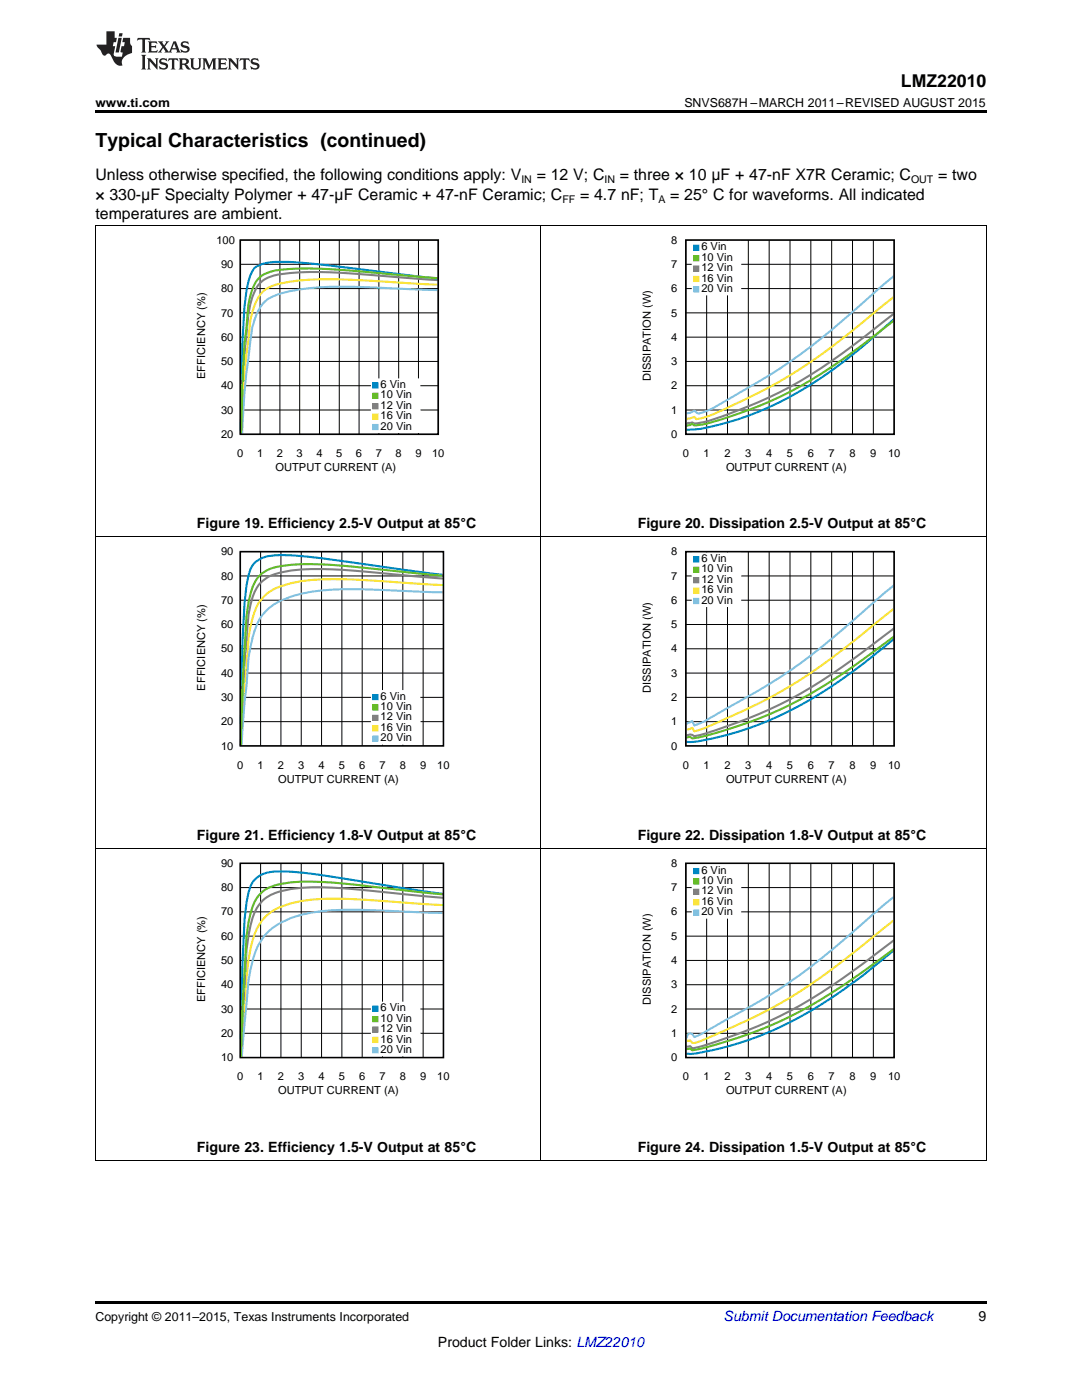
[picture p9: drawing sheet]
<svg xmlns="http://www.w3.org/2000/svg" width="216mm" height="279mm" viewBox="0 0 216 279" stroke-linecap="round" stroke-linejoin="round" font-family="sans-serif">
<path d="M19 231.6h.2zM196.7 231.6h.1zM19 259.7h177.8v.5h-177.8z" fill="#000"/>
<g fill="none" stroke="#000" stroke-width=".2">
<path d="M19.1 169.4v62.2M47.9 172.3h40.6v38.8h-40.6zM47.9 177.1h40.6M52 172.3v38.8M56.1 172.3v38.8M60.1 172.3v38.8M64.2 172.3v38.8M68.2 172.3v38.8M72.3 172.3v38.8M76.3 172.3v38.8M80.4 172.3v38.8M84.4 172.3v38.8"/>
<path d="M107.9 169.4v62.2M196.8 169.4v62.2M47.9 196.5h40.6M47.9 191.7h40.6M47.9 186.8h40.6M47.9 182h40.6M47.9 206.2h40.6M47.9 201.4h40.6M19 231.5h177.8"/>
</g>
<path d="M88.5 180.6l-8.1-.5a123.9 123.9 0 0 0-18.3-.6 17.3 17.3 0 0 0-7.7 2.3 9.2 9.2 0 0 0-4 5.9 54.4 54.4 0 0 0-1.6 13.5l-.8 12.5" fill="none" stroke="#fbe43b" stroke-width=".41"/>
<path d="M88.5 178.4l-14.2-2.1a131.9 131.9 0 0 0-18.6-2.4 5.7 5.7 0 0 0-5.7 2.9l-.8 3.3-.4 3.5-.4 8.5-.4 15.2" fill="none" stroke="#0087c2" stroke-width=".41"/>
<path d="M88.5 179.2l-10.1-1a143.2 143.2 0 0 0-16.3-1.1 18 18 0 0 0-8.1 1.5 7.9 7.9 0 0 0-4 6l-.8 4.9-.8 13.6-.4 9.3" fill="none" stroke="#808080" stroke-width=".41"/>
<path d="M88.5 182.2l-6.1-.2a142.2 142.2 0 0 0-18.2-.2 18.3 18.3 0 0 0-9.8 3.4 11.3 11.3 0 0 0-4 6.5l-.8 3.9-1.6 18.3" fill="none" stroke="#82c1e0" stroke-width=".41"/>
<path d="M88.5 178.5l-10.1-1.1a149.3 149.3 0 0 0-18.3-1.4 16.4 16.4 0 0 0-6.5 1.1 6.8 6.8 0 0 0-3.6 5.2l-.8 4.5-.8 13.9-.4 11" fill="none" stroke="#66bc29" stroke-width=".41"/>
<path d="M32.9 170.2h57.7v.5h-57.7zM94.1 170.2h-.9v50.1v-50.1h-3.2v50.1M32.9 212.6h57.7v.1h-57.7zM32.9 215.7h57.7v.1h-57.7zM32.9 218.8h57.7v.1h-57.7zM32.9 220.3v-50.1h3.1v50.1v-50.1h3.1v50.1v-50.1h3.1v50.1v-50.1h3.2v50.1M42.8 220.3v-50.1h3.1v50.1" fill="none" stroke="#fff" stroke-width="3.1" stroke-linecap="butt"/>
<path d="M74.4 200.3h9.1v1.8h-9.1z" fill-rule="evenodd" fill="#fff"/>
<path d="M74.4 200.3h9.1v1.8h-9.1z" fill="none" stroke="#fff" stroke-width=".75" stroke-linecap="butt"/>
<path d="M74.4 202.4h9.1v1.8h-9.1z" fill-rule="evenodd" fill="#fff"/>
<path d="M74.4 202.4h9.1v1.8h-9.1z" fill="none" stroke="#fff" stroke-width=".75" stroke-linecap="butt"/>
<path d="M74.4 204.4h9.1v1.9h-9.1z" fill-rule="evenodd" fill="#fff"/>
<path d="M74.4 204.4h9.1v1.9h-9.1z" fill="none" stroke="#fff" stroke-width=".75" stroke-linecap="butt"/>
<path d="M74.4 206.5h9.1v1.9h-9.1z" fill-rule="evenodd" fill="#fff"/>
<path d="M74.4 206.5h9.1v1.9h-9.1z" fill="none" stroke="#fff" stroke-width=".75" stroke-linecap="butt"/>
<path d="M74.4 208.6h9.1v1.8h-9.1z" fill-rule="evenodd" fill="#fff"/>
<path d="M74.4 208.6h9.1v1.8h-9.1z" fill="none" stroke="#fff" stroke-width=".75" stroke-linecap="butt"/>
<path d="M74.4 200.8h1v1h-1z" fill-rule="evenodd" fill="#0087c2"/>
<path d="M74.4 200.8h1v1h-1z" fill="none" stroke="#0087c2" stroke-width=".2"/>
<path d="M74.4 202.9h1v1h-1z" fill-rule="evenodd" fill="#66bc29"/>
<path d="M74.4 202.9h1v1h-1z" fill="none" stroke="#66bc29" stroke-width=".2"/>
<path d="M74.4 204.9h1v1.1h-1z" fill-rule="evenodd" fill="#808080"/>
<path d="M74.4 204.9h1v1.1h-1z" fill="none" stroke="#808080" stroke-width=".2"/>
<path d="M74.4 207h1v1.1h-1z" fill-rule="evenodd" fill="#fbe43b"/>
<path d="M74.4 207h1v1.1h-1z" fill="none" stroke="#fbe43b" stroke-width=".2"/>
<path d="M74.4 209.1h1v1h-1z" fill-rule="evenodd" fill="#82c1e0"/>
<path d="M74.4 209.1h1v1h-1z" fill="none" stroke="#82c1e0" stroke-width=".2"/>
<path d="M47.9 172.3h40.6v38.8h-40.6z" fill="none" stroke="#000" stroke-width=".31"/>
<g fill="none" stroke="#000" stroke-width=".2">
<path d="M136.8 172.3h41.6v38.8h-41.6zM136.8 177.1h41.6M141 172.3v38.8M145.2 172.3v38.8M149.3 172.3v38.8M153.5 172.3v38.8M157.6 172.3v38.8M161.8 172.3v38.8M166 172.3v38.8M170.1 172.3v38.8M174.3 172.3v38.8M136.8 196.5h41.6"/>
<path d="M136.8 191.7h41.6M136.8 186.8h41.6M136.8 182h41.6M136.8 206.2h41.6M136.8 201.4h41.6"/>
</g>
<path d="M178.4 183.6a239.5 239.5 0 0 1-18.7 14.2 132.5 132.5 0 0 1-16.6 8.5l-1.7 .8a9.3 9.3 0 0 1-3.3 1l-.4-.5-.4 .2-.4-.2" fill="none" stroke="#fbe43b" stroke-width=".41"/>
<path d="M178.4 189.6a105.6 105.6 0 0 1-22.8 15.4 64.3 64.3 0 0 1-15.8 5.1l-1.7 .2h-1.2" fill="none" stroke="#0087c2" stroke-width=".41"/>
<path d="M178.4 187.6a140.7 140.7 0 0 1-22.8 15.2 123.4 123.4 0 0 1-15.8 6.1l-1.7 .3-.4-.4-.8 .1" fill="none" stroke="#808080" stroke-width=".41"/>
<path d="M178.4 178.9l-2.1 1.7a185.5 185.5 0 0 1-20.7 16.8l-4.2 2.5-11.2 6.3-1.7 .8-.4-.7h-.4l-.4 .1-.4 .8" fill="none" stroke="#82c1e0" stroke-width=".41"/>
<path d="M178.4 189.4a129.6 129.6 0 0 1-22.8 14.5 104.5 104.5 0 0 1-15.8 5.4l-1.7 .3-.4-.4-.8 .2" fill="none" stroke="#66bc29" stroke-width=".41"/>
<path d="M121.8 170.2h58.7v.5h-58.7zM183 170.2h-3v50.1M121.8 212.6h58.7v.1h-58.7zM121.8 215.7h58.7v.1h-58.7zM121.8 218.8h58.7v.1h-58.7zM121.8 220.3v-50.1h3.1v50.1v-50.1h3.1v50.1v-50.1h3.1v50.1v-50.1h3.2v50.1M131.7 220.3v-50.1h3.1v50.1" fill="none" stroke="#fff" stroke-width="3.1" stroke-linecap="butt"/>
<path d="M138.4 172.8h9.1v1.9h-9.1z" fill-rule="evenodd" fill="#fff"/>
<path d="M138.4 172.8h9.1v1.9h-9.1z" fill="none" stroke="#fff" stroke-width=".75" stroke-linecap="butt"/>
<path d="M138.4 174.9h9.1v1.8h-9.1z" fill-rule="evenodd" fill="#fff"/>
<path d="M138.4 174.9h9.1v1.8h-9.1z" fill="none" stroke="#fff" stroke-width=".75" stroke-linecap="butt"/>
<path d="M138.4 177h9.1v1.8h-9.1z" fill-rule="evenodd" fill="#fff"/>
<path d="M138.4 177h9.1v1.8h-9.1z" fill="none" stroke="#fff" stroke-width=".75" stroke-linecap="butt"/>
<path d="M138.4 179h9.1v1.9h-9.1z" fill-rule="evenodd" fill="#fff"/>
<path d="M138.4 179h9.1v1.9h-9.1z" fill="none" stroke="#fff" stroke-width=".75" stroke-linecap="butt"/>
<path d="M138.4 181.1h9.1v1.9h-9.1z" fill-rule="evenodd" fill="#fff"/>
<path d="M138.4 181.1h9.1v1.9h-9.1z" fill="none" stroke="#fff" stroke-width=".75" stroke-linecap="butt"/>
<path d="M138.4 173.3h1v1.1h-1z" fill-rule="evenodd" fill="#0087c2"/>
<path d="M138.4 173.3h1v1.1h-1z" fill="none" stroke="#0087c2" stroke-width=".2"/>
<path d="M138.4 175.4h1v1h-1z" fill-rule="evenodd" fill="#66bc29"/>
<path d="M138.4 175.4h1v1h-1z" fill="none" stroke="#66bc29" stroke-width=".2"/>
<path d="M138.4 177.5h1v1h-1z" fill-rule="evenodd" fill="#808080"/>
<path d="M138.4 177.5h1v1h-1z" fill="none" stroke="#808080" stroke-width=".2"/>
<path d="M138.4 179.5h1v1.1h-1z" fill-rule="evenodd" fill="#fbe43b"/>
<path d="M138.4 179.5h1v1.1h-1z" fill="none" stroke="#fbe43b" stroke-width=".2"/>
<path d="M138.4 181.6h1v1.1h-1z" fill-rule="evenodd" fill="#82c1e0"/>
<path d="M138.4 181.6h1v1.1h-1z" fill="none" stroke="#82c1e0" stroke-width=".2"/>
<path d="M136.8 172.3h41.6v38.8h-41.6z" fill="none" stroke="#000" stroke-width=".31"/>
<g fill="none" stroke="#000" stroke-width=".2">
<path d="M19.1 107.2v62.2M47.9 110.1h40.6v38.8h-40.6zM47.9 119.8h40.6M47.9 114.9h40.6M52 110.1v38.8M56.1 110.1v38.8M60.1 110.1v38.8M64.2 110.1v38.8M68.2 110.1v38.8M72.3 110.1v38.8M76.3 110.1v38.8M80.4 110.1v38.8"/>
<path d="M84.4 110.1v38.8M107.9 107.2v62.2M196.8 107.2v62.2M47.9 139.2h40.6M47.9 134.3h40.6M47.9 129.5h40.6M47.9 124.6h40.6M47.9 144h40.6M19 169.4h177.8"/>
</g>
<path d="M88.5 116.8l-8.1-.5a137.4 137.4 0 0 0-18.3-.6 16.6 16.6 0 0 0-8.5 2.5 8.2 8.2 0 0 0-3.2 5.1l-.8 3.9-1.2 15.7-.4 8" fill="none" stroke="#fbe43b" stroke-width=".41"/>
<path d="M88.5 114.7l-16.2-2.2a107 107 0 0 0-17.4-1.7 5.4 5.4 0 0 0-4.9 2.7l-.8 3.3-.4 3.6-.4 7.6-.4 16.4" fill="none" stroke="#0087c2" stroke-width=".41"/>
<path d="M88.5 115.5l-10.1-.9a131.1 131.1 0 0 0-18.3-.9 17.4 17.4 0 0 0-6.5 1.4 6.4 6.4 0 0 0-3.2 4.1l-.8 3.4a351.2 351.2 0 0 0-1.6 26.9" fill="none" stroke="#808080" stroke-width=".41"/>
<path d="M88.5 118.2l-6.1-.2a149.7 149.7 0 0 0-18.2-.2 19.6 19.6 0 0 0-9.8 3 9.8 9.8 0 0 0-4 6.4l-.8 4.1-.8 9-.8 11.2" fill="none" stroke="#82c1e0" stroke-width=".41"/>
<path d="M88.5 114.9l-10.1-1a120.1 120.1 0 0 0-20.3-1.2l-2 .3a6.6 6.6 0 0 0-6.1 5.5l-.8 4.4-.8 13.9-.4 11.9" fill="none" stroke="#66bc29" stroke-width=".41"/>
<path d="M32.9 108h57.7v.5h-57.7zM94.1 108h-.9v50.1v-50.1h-3.2v50.1M32.9 150.4h57.7v.1h-57.7zM32.9 153.5h57.7v.1h-57.7zM32.9 156.6h57.7v.1h-57.7zM32.9 158.1v-50.1h3.1v50.1v-50.1h3.1v50.1v-50.1h3.1v50.1v-50.1h3.2v50.1M42.8 158.1v-50.1h3.1v50.1" fill="none" stroke="#fff" stroke-width="3.1" stroke-linecap="butt"/>
<path d="M74.4 138.1h9.1v1.9h-9.1z" fill-rule="evenodd" fill="#fff"/>
<path d="M74.4 138.1h9.1v1.9h-9.1z" fill="none" stroke="#fff" stroke-width=".75" stroke-linecap="butt"/>
<path d="M74.4 140.2h9.1v1.8h-9.1z" fill-rule="evenodd" fill="#fff"/>
<path d="M74.4 140.2h9.1v1.8h-9.1z" fill="none" stroke="#fff" stroke-width=".75" stroke-linecap="butt"/>
<path d="M74.4 142.2h9.1v1.9h-9.1z" fill-rule="evenodd" fill="#fff"/>
<path d="M74.4 142.2h9.1v1.9h-9.1z" fill="none" stroke="#fff" stroke-width=".75" stroke-linecap="butt"/>
<path d="M74.4 144.3h9.1v1.9h-9.1z" fill-rule="evenodd" fill="#fff"/>
<path d="M74.4 144.3h9.1v1.9h-9.1z" fill="none" stroke="#fff" stroke-width=".75" stroke-linecap="butt"/>
<path d="M74.4 146.4h9.1v1.8h-9.1z" fill-rule="evenodd" fill="#fff"/>
<path d="M74.4 146.4h9.1v1.8h-9.1z" fill="none" stroke="#fff" stroke-width=".75" stroke-linecap="butt"/>
<path d="M74.4 138.6h1v1h-1z" fill-rule="evenodd" fill="#0087c2"/>
<path d="M74.4 138.6h1v1h-1z" fill="none" stroke="#0087c2" stroke-width=".2"/>
<path d="M74.4 140.7h1v1h-1z" fill-rule="evenodd" fill="#66bc29"/>
<path d="M74.4 140.7h1v1h-1z" fill="none" stroke="#66bc29" stroke-width=".2"/>
<path d="M74.4 142.8h1v1h-1z" fill-rule="evenodd" fill="#808080"/>
<path d="M74.4 142.8h1v1h-1z" fill="none" stroke="#808080" stroke-width=".2"/>
<path d="M74.4 144.8h1v1.1h-1z" fill-rule="evenodd" fill="#fbe43b"/>
<path d="M74.4 144.8h1v1.1h-1z" fill="none" stroke="#fbe43b" stroke-width=".2"/>
<path d="M74.4 146.9h1v1h-1z" fill-rule="evenodd" fill="#82c1e0"/>
<path d="M74.4 146.9h1v1h-1z" fill="none" stroke="#82c1e0" stroke-width=".2"/>
<path d="M47.9 110.1h40.6v38.8h-40.6z" fill="none" stroke="#000" stroke-width=".31"/>
<g fill="none" stroke="#000" stroke-width=".2">
<path d="M136.8 110.1h41.6v38.8h-41.6zM136.8 119.8h41.6M136.8 114.9h41.6M141 110.1v38.8M145.2 110.1v38.8M149.3 110.1v38.8M153.5 110.1v38.8M157.6 110.1v38.8M161.8 110.1v38.8M166 110.1v38.8M170.1 110.1v38.8M174.3 110.1v38.8"/>
<path d="M136.8 139.2h41.6M136.8 134.3h41.6M136.8 129.5h41.6M136.8 124.6h41.6M136.8 144h41.6"/>
</g>
<path d="M178.4 121.4a238.1 238.1 0 0 1-18.7 14.3 144.9 144.9 0 0 1-16.6 8.5l-2.9 1.3-1.7 .5-.4-.8-.8 .4h-.4" fill="none" stroke="#fbe43b" stroke-width=".41"/>
<path d="M178.4 127.5a106 106 0 0 1-22.8 15.3 65.4 65.4 0 0 1-15.8 5.1l-2.9 .2" fill="none" stroke="#0087c2" stroke-width=".41"/>
<path d="M178.4 125.4a151 151 0 0 1-20.8 14.2 87.1 87.1 0 0 1-19.1 7.3 1.45 1.45 0 0 0-1.6-.2" fill="none" stroke="#808080" stroke-width=".41"/>
<path d="M178.4 116.8l-2.1 1.6a178.9 178.9 0 0 1-20.7 16.8l-4.2 2.6-10.8 6.1-2.1 .9-.4-.9-.4 .3h-.4l-.4 .4" fill="none" stroke="#82c1e0" stroke-width=".41"/>
<path d="M178.4 127a128 128 0 0 1-22.8 14.7 94.1 94.1 0 0 1-15.8 5.4l-1.7 .3-.4-.3-.8 .1" fill="none" stroke="#66bc29" stroke-width=".41"/>
<path d="M121.8 108h58.7v.5h-58.7zM183 108h-3v50.1M121.8 150.4h58.7v.1h-58.7zM121.8 153.5h58.7v.1h-58.7zM121.8 156.6h58.7v.1h-58.7zM121.8 158.1v-50.1h3.1v50.1v-50.1h3.1v50.1v-50.1h3.1v50.1v-50.1h3.2v50.1M131.7 158.1v-50.1h3.1v50.1" fill="none" stroke="#fff" stroke-width="3.1" stroke-linecap="butt"/>
<path d="M138.4 110.6h9.1v1.9h-9.1z" fill-rule="evenodd" fill="#fff"/>
<path d="M138.4 110.6h9.1v1.9h-9.1z" fill="none" stroke="#fff" stroke-width=".75" stroke-linecap="butt"/>
<path d="M138.4 112.7h9.1v1.9h-9.1z" fill-rule="evenodd" fill="#fff"/>
<path d="M138.4 112.7h9.1v1.9h-9.1z" fill="none" stroke="#fff" stroke-width=".75" stroke-linecap="butt"/>
<path d="M138.4 114.8h9.1v1.8h-9.1z" fill-rule="evenodd" fill="#fff"/>
<path d="M138.4 114.8h9.1v1.8h-9.1z" fill="none" stroke="#fff" stroke-width=".75" stroke-linecap="butt"/>
<path d="M138.4 116.8h9.1v1.9h-9.1z" fill-rule="evenodd" fill="#fff"/>
<path d="M138.4 116.8h9.1v1.9h-9.1z" fill="none" stroke="#fff" stroke-width=".75" stroke-linecap="butt"/>
<path d="M138.4 118.9h9.1v1.9h-9.1z" fill-rule="evenodd" fill="#fff"/>
<path d="M138.4 118.9h9.1v1.9h-9.1z" fill="none" stroke="#fff" stroke-width=".75" stroke-linecap="butt"/>
<path d="M138.4 111.1h1v1.1h-1z" fill-rule="evenodd" fill="#0087c2"/>
<path d="M138.4 111.1h1v1.1h-1z" fill="none" stroke="#0087c2" stroke-width=".2"/>
<path d="M138.4 113.2h1v1h-1z" fill-rule="evenodd" fill="#66bc29"/>
<path d="M138.4 113.2h1v1h-1z" fill="none" stroke="#66bc29" stroke-width=".2"/>
<path d="M138.4 115.3h1v1h-1z" fill-rule="evenodd" fill="#808080"/>
<path d="M138.4 115.3h1v1h-1z" fill="none" stroke="#808080" stroke-width=".2"/>
<path d="M138.4 117.3h1v1.1h-1z" fill-rule="evenodd" fill="#fbe43b"/>
<path d="M138.4 117.3h1v1.1h-1z" fill="none" stroke="#fbe43b" stroke-width=".2"/>
<path d="M138.4 119.4h1v1.1h-1z" fill-rule="evenodd" fill="#82c1e0"/>
<path d="M138.4 119.4h1v1.1h-1z" fill="none" stroke="#82c1e0" stroke-width=".2"/>
<path d="M136.8 110.1h41.6v38.8h-41.6z" fill="none" stroke="#000" stroke-width=".31"/>
<g fill="none" stroke="#000" stroke-width=".2">
<path d="M19.1 45v62.2M47.9 47.9h39.6v38.8h-39.6zM47.9 57.6h39.6M47.9 52.7h39.6M51.9 47.9v38.8M55.8 47.9v38.8M59.8 47.9v38.8M63.7 47.9v38.8M67.7 47.9v38.8M71.6 47.9v38.8M75.6 47.9v38.8M79.5 47.9v38.8"/>
<path d="M83.5 47.9v38.8M107.9 45v62.2M196.8 45v62.2M47.9 77h39.6M47.9 72.1h39.6M47.9 67.3h39.6M47.9 62.4h39.6M47.9 81.8h39.6M19 107.2h177.8"/>
</g>
<path d="M87.5 55.9l-9.9-.7a120.4 120.4 0 0 0-19.8-.7l-1.9 .2a6 6 0 0 0-5.6 4.6l-.7 3.5a239.2 239.2 0 0 0-1.6 28.1" fill="none" stroke="#808080" stroke-width=".41"/>
<path d="M87.5 56.8l-8-.4a138.4 138.4 0 0 0-19.7-.4 16.2 16.2 0 0 0-6.3 1.4 7 7 0 0 0-3.2 4.9l-.4 1.6-1.1 11.1-.8 17.4" fill="none" stroke="#fbe43b" stroke-width=".41"/>
<path d="M87.5 55.6l-15.8-1.9a113.9 113.9 0 0 0-17-1.4 7.4 7.4 0 0 0-4 1.2 9.6 9.6 0 0 0-1.5 4.7l-.4 3.2-.4 6.7-.4 17.8" fill="none" stroke="#0087c2" stroke-width=".41"/>
<path d="M87.5 57.9l-8-.3a106.2 106.2 0 0 0-19.7 .2 16.8 16.8 0 0 0-6.3 1.8 9.1 9.1 0 0 0-3.2 5.8l-.4 2.7a197.6 197.6 0 0 0-1.9 25.3" fill="none" stroke="#82c1e0" stroke-width=".41"/>
<path d="M87.5 55.5l-11.9-1a106.4 106.4 0 0 0-19.7-.7l-.4 .1a5.7 5.7 0 0 0-5.2 3.9l-.7 3-.8 7.8-.4 7.4-.4 13.8" fill="none" stroke="#66bc29" stroke-width=".41"/>
<path d="M32.9 45.8h56.6v.5h-56.6zM94.1 45.8h-2v50.1v-50.1h-3.1v50.1M32.9 88.2h56.6v.1h-56.6zM32.9 91.3h56.6v.1h-56.6zM32.9 94.5h56.6v.1h-56.6zM32.9 95.9v-50.1h3.1v50.1v-50.1h3.1v50.1v-50.1h3.1v50.1v-50.1h3.2v50.1M42.8 95.9v-50.1h3.1v50.1" fill="none" stroke="#fff" stroke-width="3.1" stroke-linecap="butt"/>
<path d="M74.4 75.9h9.1v1.9h-9.1z" fill-rule="evenodd" fill="#fff"/>
<path d="M74.4 75.9h9.1v1.9h-9.1z" fill="none" stroke="#fff" stroke-width=".75" stroke-linecap="butt"/>
<path d="M74.4 78h9.1v1.8h-9.1z" fill-rule="evenodd" fill="#fff"/>
<path d="M74.4 78h9.1v1.8h-9.1z" fill="none" stroke="#fff" stroke-width=".75" stroke-linecap="butt"/>
<path d="M74.4 80h9.1v1.9h-9.1z" fill-rule="evenodd" fill="#fff"/>
<path d="M74.4 80h9.1v1.9h-9.1z" fill="none" stroke="#fff" stroke-width=".75" stroke-linecap="butt"/>
<path d="M74.4 82.1h9.1v1.9h-9.1z" fill-rule="evenodd" fill="#fff"/>
<path d="M74.4 82.1h9.1v1.9h-9.1z" fill="none" stroke="#fff" stroke-width=".75" stroke-linecap="butt"/>
<path d="M74.4 84.2h9.1v1.9h-9.1z" fill-rule="evenodd" fill="#fff"/>
<path d="M74.4 84.2h9.1v1.9h-9.1z" fill="none" stroke="#fff" stroke-width=".75" stroke-linecap="butt"/>
<path d="M74.4 76.4h1v1h-1z" fill-rule="evenodd" fill="#0087c2"/>
<path d="M74.4 76.4h1v1h-1z" fill="none" stroke="#0087c2" stroke-width=".2"/>
<path d="M74.4 78.5h1v1h-1z" fill-rule="evenodd" fill="#66bc29"/>
<path d="M74.4 78.5h1v1h-1z" fill="none" stroke="#66bc29" stroke-width=".2"/>
<path d="M74.4 80.6h1v1h-1z" fill-rule="evenodd" fill="#808080"/>
<path d="M74.4 80.6h1v1h-1z" fill="none" stroke="#808080" stroke-width=".2"/>
<path d="M74.4 82.6h1v1.1h-1z" fill-rule="evenodd" fill="#fbe43b"/>
<path d="M74.4 82.6h1v1.1h-1z" fill="none" stroke="#fbe43b" stroke-width=".2"/>
<path d="M74.4 84.7h1v1h-1z" fill-rule="evenodd" fill="#82c1e0"/>
<path d="M74.4 84.7h1v1h-1z" fill="none" stroke="#82c1e0" stroke-width=".2"/>
<path d="M47.9 47.9h39.6v38.8h-39.6z" fill="none" stroke="#000" stroke-width=".31"/>
<g fill="none" stroke="#000" stroke-width=".2">
<path d="M136.8 47.9h41.6v38.8h-41.6zM136.8 57.6h41.6M136.8 52.7h41.6M141 47.9v38.8M145.2 47.9v38.8M149.3 47.9v38.8M153.5 47.9v38.8M157.6 47.9v38.8M161.8 47.9v38.8M166 47.9v38.8M170.1 47.9v38.8M174.3 47.9v38.8"/>
<path d="M136.8 77h41.6M136.8 72.1h41.6M136.8 67.3h41.6M136.8 62.4h41.6M136.8 81.8h41.6"/>
</g>
<path d="M178.4 59.2a271 271 0 0 1-16.6 13 96.9 96.9 0 0 1-21.6 11.2l-1.2 .3-.5-.5-1.6 .6" fill="none" stroke="#fbe43b" stroke-width=".41"/>
<path d="M178.4 63.7a102.4 102.4 0 0 1-22.8 16.6 61.4 61.4 0 0 1-15.8 5.3l-2.9 .2" fill="none" stroke="#0087c2" stroke-width=".41"/>
<path d="M178.4 62.6a147.7 147.7 0 0 1-20.8 14.6 80.9 80.9 0 0 1-17.4 7.1l-.4 .1a2.16 2.16 0 0 1-1.7-.1l-.8 .1-.4 .2" fill="none" stroke="#808080" stroke-width=".41"/>
<path d="M178.4 55l-2.1 1.7a174.9 174.9 0 0 1-20.7 16.9l-12.9 7.6-2.5 1.1a1.07 1.07 0 0 1-1.7-.4 2.31 2.31 0 0 1-1.6 .6" fill="none" stroke="#82c1e0" stroke-width=".41"/>
<path d="M178.4 63.9a126.6 126.6 0 0 1-22.8 15.3 71.9 71.9 0 0 1-15.8 5.6l-1.3 .1-.4-.3-.4 .2-.8 .2" fill="none" stroke="#66bc29" stroke-width=".41"/>
<path d="M121.8 45.8h58.7v.5h-58.7zM183 45.8h-3v50.1M121.8 88.2h58.7v.1h-58.7zM121.8 91.3h58.7v.1h-58.7zM121.8 94.5h58.7v.1h-58.7zM121.8 95.9v-50.1h3.1v50.1v-50.1h3.1v50.1v-50.1h3.1v50.1v-50.1h3.2v50.1M131.7 95.9v-50.1h3.1v50.1" fill="none" stroke="#fff" stroke-width="3.1" stroke-linecap="butt"/>
<path d="M138.4 48.4h9.1v1.9h-9.1z" fill-rule="evenodd" fill="#fff"/>
<path d="M138.4 48.4h9.1v1.9h-9.1z" fill="none" stroke="#fff" stroke-width=".75" stroke-linecap="butt"/>
<path d="M138.4 50.5h9.1v1.9h-9.1z" fill-rule="evenodd" fill="#fff"/>
<path d="M138.4 50.5h9.1v1.9h-9.1z" fill="none" stroke="#fff" stroke-width=".75" stroke-linecap="butt"/>
<path d="M138.4 52.6h9.1v1.8h-9.1z" fill-rule="evenodd" fill="#fff"/>
<path d="M138.4 52.6h9.1v1.8h-9.1z" fill="none" stroke="#fff" stroke-width=".75" stroke-linecap="butt"/>
<path d="M138.4 54.6h9.1v1.9h-9.1z" fill-rule="evenodd" fill="#fff"/>
<path d="M138.4 54.6h9.1v1.9h-9.1z" fill="none" stroke="#fff" stroke-width=".75" stroke-linecap="butt"/>
<path d="M138.4 56.7h9.1v1.9h-9.1z" fill-rule="evenodd" fill="#fff"/>
<path d="M138.4 56.7h9.1v1.9h-9.1z" fill="none" stroke="#fff" stroke-width=".75" stroke-linecap="butt"/>
<path d="M138.4 48.9h1v1.1h-1z" fill-rule="evenodd" fill="#0087c2"/>
<path d="M138.4 48.9h1v1.1h-1z" fill="none" stroke="#0087c2" stroke-width=".2"/>
<path d="M138.4 51h1v1h-1z" fill-rule="evenodd" fill="#66bc29"/>
<path d="M138.4 51h1v1h-1z" fill="none" stroke="#66bc29" stroke-width=".2"/>
<path d="M138.4 53.1h1v1h-1z" fill-rule="evenodd" fill="#808080"/>
<path d="M138.4 53.1h1v1h-1z" fill="none" stroke="#808080" stroke-width=".2"/>
<path d="M138.4 55.2h1v1h-1z" fill-rule="evenodd" fill="#fbe43b"/>
<path d="M138.4 55.2h1v1h-1z" fill="none" stroke="#fbe43b" stroke-width=".2"/>
<path d="M138.4 57.2h1v1.1h-1z" fill-rule="evenodd" fill="#82c1e0"/>
<path d="M138.4 57.2h1v1.1h-1z" fill="none" stroke="#82c1e0" stroke-width=".2"/>
<path d="M136.8 47.9h41.6v38.8h-41.6z" fill="none" stroke="#000" stroke-width=".31"/>
<path d="M19 45h177.8" fill="none" stroke="#000" stroke-width=".2"/>
<path d="M19 22h177.8v.5h-177.8z" fill="#000"/>
<g fill="#231f20">
<path d="M27.5 7.6l-.1 .5 .4-.2h.6v.1v2.1l-.2 .4h1l-.3-.4v-2.1l.1-.1h.5l.5 .2-.2-.5zM29.5 8.3l.2 .3v1.5l-.2 .4h1.8l.2-.6a1.04 1.04 0 0 1-1.3 .2v-.7h.6l.3 .2v-.6l-.3 .2h-.6v-.6l.8-.1 .4 .3-.2-.5zM31.5 8.3l.9 1.1-.9 1.1h.8l-.2-.2 .5-.7 .4 .7-.2 .2h1.5l-.1-.2 .1-.4h.9l.1 .4-.2 .2h1l-.3-.3-.7-1.9h-.5l-.9 2-.8-1 .9-1h-.8l.1 .3-.3 .5-.4-.6 .2-.2zM34.7 8.6l.4 1h-.7zM36.3 8.4a.63 .63 0 0 0-.2 .7 .63 .63 0 0 0 .6 .4l.6 .2 .1 .2a.75 .75 0 0 1-.7 .4 .75 .75 0 0 1-.6-.5l.1 .7 .1-.1a1.11 1.11 0 0 0 1.5-.6 1.13 1.13 0 0 0-1.2-.8l-.1-.4a1.04 1.04 0 0 1 1.2 .2l-.2-.5-.1 .1-.5-.2zM28.2 10.9l.2 .4v2.2l-.2 .4h1l-.3-.4v-2.2l.3-.4zM29.3 11.6l.3 .4v1.5l-.3 .4h.8l-.2-.4v-1.3l1.5 1.7v-1.9l.2-.4h-.7l.2 .4v.9l-1.1-1.3zM32 11.8a.62 .62 0 0 0-.2 .7 .62 .62 0 0 0 .6 .4l.6 .1 .1 .3a.76 .76 0 0 1-.7 .3 .76 .76 0 0 1-.6-.4l.1 .7 .1-.1a1.11 1.11 0 0 0 1.5-.6 1.13 1.13 0 0 0-1.2-.8l-.1-.4a1.04 1.04 0 0 1 1.2 .2l-.2-.6-.1 .1-.5-.1zM33.7 11.6l-.2 .6a.61 .61 0 0 1 .8-.3v1.6l-.2 .4h.9l-.2-.4v-1.6a.63 .63 0 0 1 .8 .3l-.2-.6zM35.6 11.6l.3 .4v1.5l-.3 .4h1l-.2-.2v-.8l.5 .2a.76 .76 0 0 0 1.2 .7l-1-1a.58 .58 0 0 0 .6-.5 .58 .58 0 0 0-.5-.6zM36.4 11.9h.1a.45 .45 0 0 1 .5 .1 .45 .45 0 0 1 .1 .5l-.7 .2zM37.9 11.6l.2 .2a2.17 2.17 0 0 0 .3 1.9 .99 .99 0 0 0 1.6-.6v-1.1l.2-.4h-.7l.2 .2a1.92 1.92 0 0 1-.2 1.8 .6 .6 0 0 1-.9-.5v-1.1l.2-.4zM40.4 11.6l.2 .4v1.5l-.2 .4h.7l-.2-.4v-1.4l.8 1.8 .8-1.8v1.4l-.2 .4h.9l-.2-.4v-1.5l.2-.4h-.8l-.6 1.5-.6-1.5zM43.4 11.6l.2 .4v1.5l-.2 .4h1.8l.2-.6a1.04 1.04 0 0 1-1.3 .1v-.6h.5l.4 .2v-.6l-.4 .2h-.5v-.7h.8l.3 .3-.1-.6zM45.5 11.6l.2 .4v1.5l-.2 .4h.7l-.2-.4v-1.3l1.5 1.7v-1.9l.2-.4h-.7l.2 .4v.9l-1.1-1.3zM47.9 11.6l-.1 .6a.61 .61 0 0 1 .8-.3v1.6l-.3 .4h1l-.3-.4 .1-1.6a.63 .63 0 0 1 .7 .3l-.1-.6zM50.2 11.8a.62 .62 0 0 0-.2 .7 .62 .62 0 0 0 .6 .4l.6 .1 .2 .3a.76 .76 0 0 1-.8 .3 .76 .76 0 0 1-.6-.4l.1 .7 .2-.1a1.11 1.11 0 0 0 1.5-.6 1.13 1.13 0 0 0-1.3-.8l-.1-.4a1.04 1.04 0 0 1 1.2 .2l-.1-.6-.2 .1-.5-.1z"/>
<path d="M21.2 6.3v2.6h-1.9l.1 .4 .7 .9a.91 .91 0 0 0 1 .8 .56 .56 0 0 1 .5-.3 .56 .56 0 0 1 .5 .3l.4 .8a1.53 1.53 0 0 0 1.9 1.2 1.54 1.54 0 0 1 1-2.1l.9-.3v-1.4a1.52 1.52 0 0 1-.3-1.6h-1.4l-.2 .8h.5l-.2 .8h-.4l-.2 1v.2l.4 .1-.2 .8a1.93 1.93 0 0 1-1.6-.3l.3-1.8h-.5l.2-.8h.4l.2-.8h-.4v-1.3zM23.6 7.6l-.6 2.9h.7l.6-2.9zM23.8 6.6l-.1 .7h.6l.2-.7z"/>
</g>
<text font-size="3.9" x="19" y="29.3">Typical Characteristics (continued)</text>
<text font-size="3.5" x="179.8" y="17.3">LMZ22010</text>
<g font-size="3.2">
<text x="19" y="36">Unless otherwise specified, the following conditions apply: V</text>
<text x="107.1" y="36">= 12 V; C</text>
<text x="123.7" y="36">= three × 10 μF + 47-nF X7R Ceramic; C</text>
<text x="187.2" y="36">= two</text>
<text x="19" y="39.9">× 330-μF Specialty Polymer + 47-µF Ceramic + 47-nF Ceramic; C</text>
<text x="115.7" y="39.9">= 4.7 nF; T</text>
<text x="133.7" y="39.9">= 25° C for waveforms. All indicated</text>
<text x="19" y="43.7">temperatures are ambient.</text>
</g>
<g font-size="2.8">
<text x="39.3" y="105.4">Figure 19. Efficiency 2.5-V Output at 85°C</text>
<text x="127.2" y="105.4">Figure 20. Dissipation 2.5-V Output at 85°C</text>
<text x="39.3" y="167.6">Figure 21. Efficiency 1.8-V Output at 85°C</text>
<text x="127.2" y="167.6">Figure 22. Dissipation 1.8-V Output at 85°C</text>
<text x="39.3" y="229.8">Figure 23. Efficiency 1.5-V Output at 85°C</text>
<text x="127.2" y="229.8">Figure 24. Dissipation 1.5-V Output at 85°C</text>
<text x="195.3" y="263.6">9</text>
<text x="87.4" y="268.9">Product Folder Links: LMZ22010</text>
</g>
<text font-size="2.8" fill="#0000c8" x="144.4" y="263.6">Submit Documentation Feedback</text>
<g font-size="2.5">
<text x="19" y="21.4">www.ti.com</text>
<text x="136.6" y="21.4">SNVS687H –MARCH 2011–REVISED AUGUST 2015</text>
<text x="19" y="263.6">Copyright © 2011–2015, Texas Instruments Incorporated</text>
</g>
<g font-size="2.2">
<text x="43.2" y="48.6">100</text>
<text x="44.1" y="53.5">90</text>
<text x="134" y="53.5">7</text>
<text x="134" y="48.6">8</text>
<text x="140" y="50">6 Vin</text>
<text x="140" y="52">10 Vin</text>
<text x="44.1" y="58.3">80</text>
<text x="134" y="58.3">6</text>
<text x="140" y="54.1">12 Vin</text>
<text x="140" y="56.2">16 Vin</text>
<text x="140" y="58.3">20 Vin</text>
<text x="44.1" y="63.2">70</text>
<text x="134" y="63.2">5</text>
<text x="44.1" y="68">60</text>
<text x="134" y="68">4</text>
<text x="41" y="75.6" transform="rotate(-90 41 75.6)">EFFICIENCY (%)</text>
<text x="44.1" y="77.7">40</text>
<text x="44.1" y="72.9">50</text>
<text x="75.9" y="77.4">6 Vin</text>
<text x="129.9" y="76.1" transform="rotate(-90 129.9 76.1)">DISSIPATION (W)</text>
<text x="134" y="77.7">2</text>
<text x="134" y="72.9">3</text>
<text x="44.1" y="82.6">30</text>
<text x="75.9" y="79.5">10 Vin</text>
<text x="75.9" y="81.6">12 Vin</text>
<text x="75.9" y="83.7">16 Vin</text>
<text x="134" y="82.6">1</text>
<text x="44.1" y="87.4">20</text>
<text x="75.9" y="85.7">20 Vin</text>
<text x="134" y="87.4">0</text>
<text x="47.3" y="91.2">0</text>
<text x="51.3" y="91.2">1</text>
<text x="55" y="94">OUTPUT CURRENT (A)</text>
<text x="55.2" y="91.2">2</text>
<text x="59.2" y="91.2">3</text>
<text x="63.1" y="91.2">4</text>
<text x="67.1" y="91.2">5</text>
<text x="71" y="91.2">6</text>
<text x="75" y="91.2">7</text>
<text x="78.9" y="91.2">8</text>
<text x="82.9" y="91.2">9</text>
<text x="86.2" y="91.2">10</text>
<text x="136.2" y="91.2">0</text>
<text x="140.4" y="91.2">1</text>
<text x="144.5" y="91.2">2</text>
<text x="144.9" y="94">OUTPUT CURRENT (A)</text>
<text x="148.7" y="91.2">3</text>
<text x="152.9" y="91.2">4</text>
<text x="157" y="91.2">5</text>
<text x="161.2" y="91.2">6</text>
<text x="165.3" y="91.2">7</text>
<text x="169.5" y="91.2">8</text>
<text x="173.7" y="91.2">9</text>
<text x="177.2" y="91.2">10</text>
<text x="44.1" y="110.8">90</text>
<text x="134" y="110.8">8</text>
<text x="140" y="112.2">6 Vin</text>
<text x="44.1" y="115.7">80</text>
<text x="134" y="115.7">7</text>
<text x="140" y="114.2">10 Vin</text>
<text x="140" y="116.3">12 Vin</text>
<text x="140" y="118.4">16 Vin</text>
<text x="44.1" y="125.4">60</text>
<text x="44.1" y="120.5">70</text>
<text x="134" y="125.4">5</text>
<text x="134" y="120.5">6</text>
<text x="140" y="120.5">20 Vin</text>
<text x="44.1" y="130.2">50</text>
<text x="134" y="130.2">4</text>
<text x="41" y="137.8" transform="rotate(-90 41 137.8)">EFFICIENCY (%)</text>
<text x="44.1" y="135.1">40</text>
<text x="134" y="135.1">3</text>
<text x="44.1" y="139.9">30</text>
<text x="75.9" y="139.6">6 Vin</text>
<text x="75.9" y="141.7">10 Vin</text>
<text x="75.9" y="143.8">12 Vin</text>
<text x="129.9" y="138.3" transform="rotate(-90 129.9 138.3)">DISSIPATION (W)</text>
<text x="134" y="139.9">2</text>
<text x="44.1" y="149.6">10</text>
<text x="44.1" y="144.7">20</text>
<text x="75.9" y="145.9">16 Vin</text>
<text x="75.9" y="147.9">20 Vin</text>
<text x="134" y="149.6">0</text>
<text x="134" y="144.7">1</text>
<text x="47.3" y="153.4">0</text>
<text x="51.4" y="153.4">1</text>
<text x="55.4" y="153.4">2</text>
<text x="59.5" y="153.4">3</text>
<text x="63.5" y="153.4">4</text>
<text x="67.6" y="153.4">5</text>
<text x="71.7" y="153.4">6</text>
<text x="75.7" y="153.4">7</text>
<text x="79.8" y="153.4">8</text>
<text x="83.8" y="153.4">9</text>
<text x="87.3" y="153.4">10</text>
<text x="136.2" y="153.4">0</text>
<text x="140.4" y="153.4">1</text>
<text x="144.5" y="153.4">2</text>
<text x="148.7" y="153.4">3</text>
<text x="152.9" y="153.4">4</text>
<text x="157" y="153.4">5</text>
<text x="161.2" y="153.4">6</text>
<text x="165.3" y="153.4">7</text>
<text x="169.5" y="153.4">8</text>
<text x="173.7" y="153.4">9</text>
<text x="177.2" y="153.4">10</text>
<text x="55.5" y="156.2">OUTPUT CURRENT (A)</text>
<text x="144.9" y="156.2">OUTPUT CURRENT (A)</text>
<text x="44.1" y="173">90</text>
<text x="134" y="173">8</text>
<text x="44.1" y="177.9">80</text>
<text x="134" y="177.9">7</text>
<text x="140" y="174.4">6 Vin</text>
<text x="140" y="176.4">10 Vin</text>
<text x="140" y="178.5">12 Vin</text>
<text x="44.1" y="182.7">70</text>
<text x="134" y="182.7">6</text>
<text x="140" y="180.6">16 Vin</text>
<text x="140" y="182.7">20 Vin</text>
<text x="44.1" y="187.6">60</text>
<text x="134" y="187.6">5</text>
<text x="44.1" y="197.2">40</text>
<text x="44.1" y="192.4">50</text>
<text x="134" y="197.2">3</text>
<text x="134" y="192.4">4</text>
<text x="41" y="200" transform="rotate(-90 41 200)">EFFICIENCY (%)</text>
<text x="44.1" y="202.1">30</text>
<text x="75.9" y="201.8">6 Vin</text>
<text x="75.9" y="203.9">10 Vin</text>
<text x="129.9" y="200.5" transform="rotate(-90 129.9 200.5)">DISSIPATION (W)</text>
<text x="134" y="202.1">2</text>
<text x="44.1" y="206.9">20</text>
<text x="75.9" y="206">12 Vin</text>
<text x="75.9" y="208.1">16 Vin</text>
<text x="134" y="206.9">1</text>
<text x="44.1" y="211.8">10</text>
<text x="47.3" y="215.6">0</text>
<text x="51.4" y="215.6">1</text>
<text x="55.4" y="215.6">2</text>
<text x="59.5" y="215.6">3</text>
<text x="63.5" y="215.6">4</text>
<text x="67.6" y="215.6">5</text>
<text x="71.7" y="215.6">6</text>
<text x="75.7" y="215.6">7</text>
<text x="75.9" y="210.1">20 Vin</text>
<text x="79.8" y="215.6">8</text>
<text x="83.8" y="215.6">9</text>
<text x="87.3" y="215.6">10</text>
<text x="134" y="211.8">0</text>
<text x="136.2" y="215.6">0</text>
<text x="140.4" y="215.6">1</text>
<text x="144.5" y="215.6">2</text>
<text x="148.7" y="215.6">3</text>
<text x="152.9" y="215.6">4</text>
<text x="157" y="215.6">5</text>
<text x="161.2" y="215.6">6</text>
<text x="165.3" y="215.6">7</text>
<text x="169.5" y="215.6">8</text>
<text x="173.7" y="215.6">9</text>
<text x="177.2" y="215.6">10</text>
<text x="55.5" y="218.4">OUTPUT CURRENT (A)</text>
<text x="144.9" y="218.4">OUTPUT CURRENT (A)</text>
</g>
<g font-size="2.1">
<text x="104" y="36.6">IN</text>
<text x="112.2" y="40.5">FF</text>
<text x="120.6" y="36.6">IN</text>
<text x="131.4" y="40.5">A</text>
<text x="181.8" y="36.6">OUT</text>
</g>
</svg>
